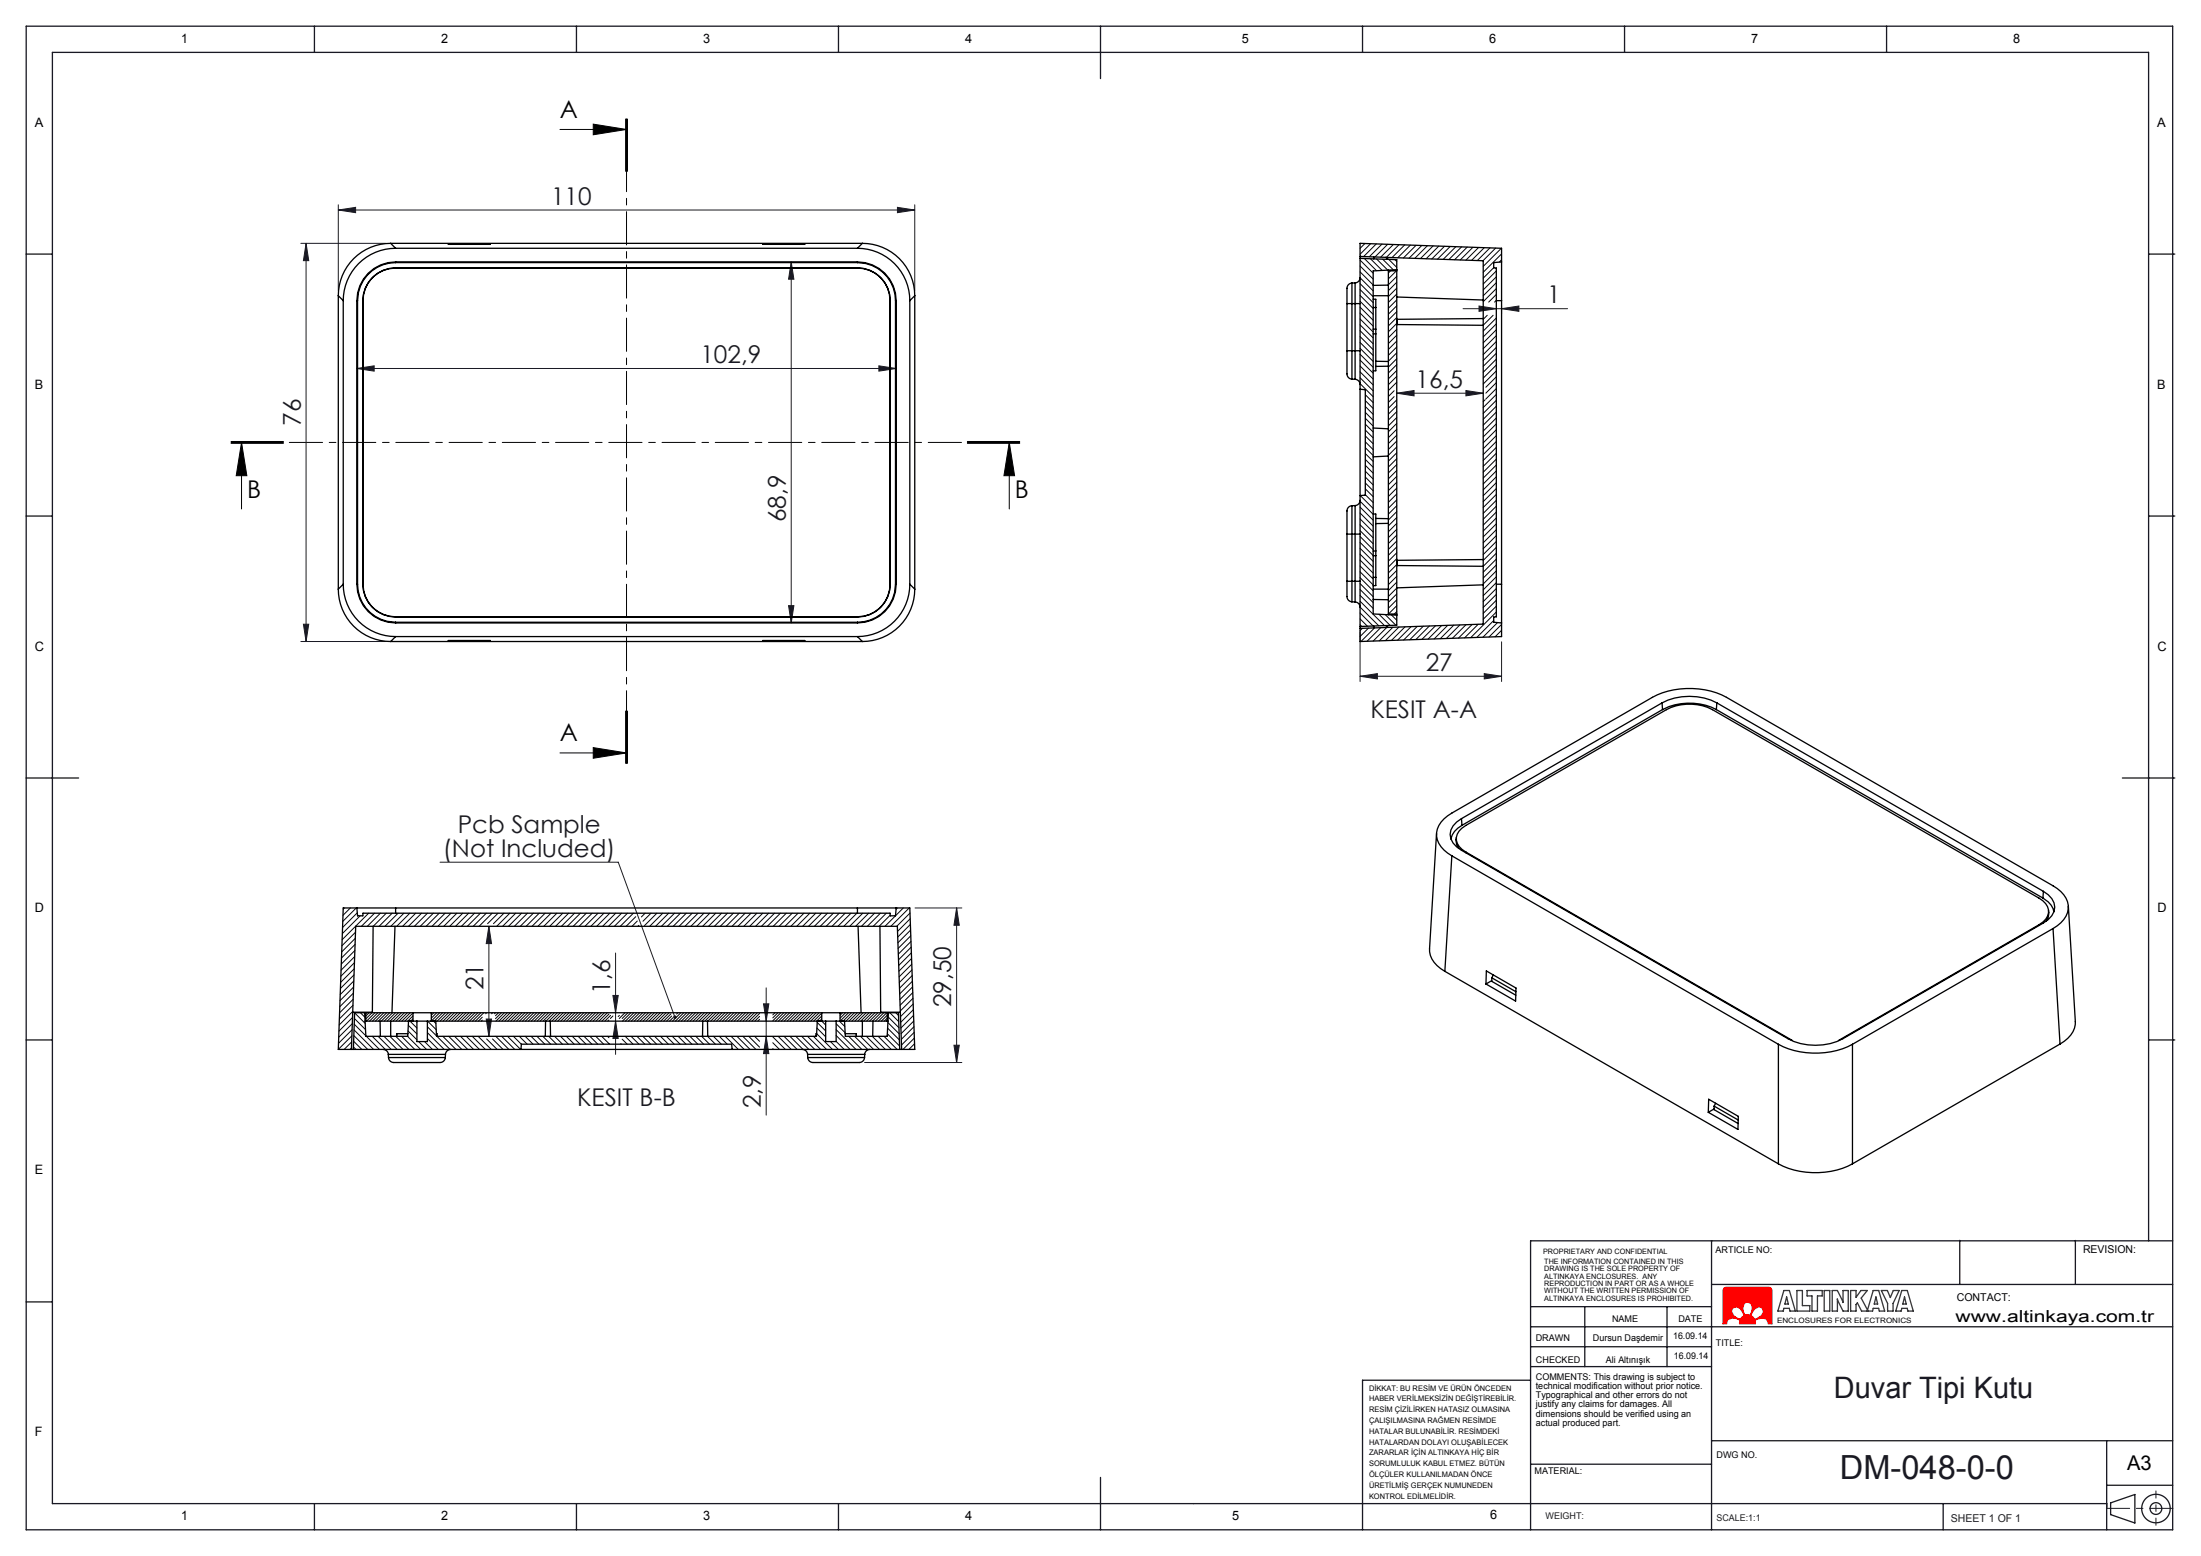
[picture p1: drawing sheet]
<svg xmlns="http://www.w3.org/2000/svg" width="420mm" height="297mm" viewBox="0 0 420 297" stroke-linecap="round" stroke-linejoin="round" font-family="sans-serif">
<path d="M329 245.8l.4-.1h8.2l.4 .2 .1 .4v6.4h-.7v-.2l-.3-.7-.8-.2-1.4 .4 .1 .7h-3.1l.1-.7-1.4-.4-.9 .3-.2 .8h-.7v-6.4zM330.7 249.7l.7-.3 .7 .4 .7 1.3-.7 .7-.6-.2-.7-.5-.4-.8zM332.9 248.8l.6-.3 .7 .4 .2 .7-.5 1.4h-.9l-.4-1.4zM334.8 249.8l.9-.4 .6 .3 .2 .7-.4 .7-1.3 .7-.6-.7z" fill="none" stroke="#e13800" stroke-width=".19"/>
<g fill="none" stroke="#191924" stroke-width=".25">
<path d="M5 5h409.6v287h-409.6zM60 5v5M110 5v5M160 5v5M210 5v10M260 5v5M310 5v5M360 5v5M5 48.5h5M410 48.5h5M5 98.5h5M410 98.5h5"/>
<path d="M5 148.5h10M405 148.5h10M5 198.5h5M410 198.5h5M326.6 236.8v55.2M374 236.8v8.4M396 236.8v8.4M410 236.8v-226.8h-400v277h392M414.6 236.8h-122.5v55.2M5 248.5h5M292.1 249.4h34.5M292.1 253.2h122.5"/>
<path d="M292.1 257.1h34.5M302.4 249.4v11.5M318.1 249.4v11.5M326.6 245.2h88M292.1 263.5h-32.1v28.5M292.1 260.9h34.5M292.1 279.5h34.5M326.6 275h88M402 275v17M60 287v5M110 287v5M160 287v5"/>
<path d="M210 282v10M370.8 287v5M402 283.5h12.6"/>
</g>
<path d="M334.8 249.8h.1a.93 .93 0 0 1 1.5 0 .93 .93 0 0 1-.4 1.4l-.6 .4a.52 .52 0 0 1-.5 .2 .52 .52 0 0 1-.4-.4 .54 .54 0 0 1-.3-.5 .54 .54 0 0 1 .2-.5zM330.7 249.7a1.27 1.27 0 0 1 1.9 .9 .48 .48 0 0 1 .1 .5 .48 .48 0 0 1-.4 .3 .54 .54 0 0 1-.4 .4 .54 .54 0 0 1-.5-.3l-.6-.5a.92 .92 0 0 1-.1-1.3zM329 245.8l-.2 .5v6.4h.7v-.2a1.18 1.18 0 0 1 1.8-.8h.1a.45 .45 0 0 1 .5 .6v.4h3.1v-.3a.4 .4 0 0 1 0-.5 .4 .4 0 0 1 .4-.1l.7-.2 .7 .1 .5 .3 .1 .7h.7v-6.4l-.1-.5-.4-.1h-8.2zM332.9 248.8l.6-.3 .6 .3 .3 .8-.2 .9a.44 .44 0 0 1-.2 .5 .44 .44 0 0 1-.5-.1h-.1a.43 .43 0 0 1-.5 .1 .43 .43 0 0 1-.2-.5l-.1-.9z" fill-rule="evenodd" fill="#f00"/>
<g fill="none" stroke="#000" stroke-width=".19">
<path d="M106.9 24.7h12.7M113.2 23.7l6.4 1-6.4 1zM119.4 22.7v10M119.6 22.7v10M119.7 22.7v10M44.1 84.6h10zM44.1 84.4h10M44.1 84.3h10M46.1 84.4l1 6.4h-2zM46.1 84.4v12.7M184.6 84.4h10M184.6 84.3h10"/>
<path d="M184.6 84.6h10M192.6 84.4l1 6.4h-2zM192.6 84.4v12.7M119.4 135.7v10M119.6 135.7v10M119.7 135.7v10M106.9 143.7h12.7M113.2 142.7l6.4 1-6.4 1z"/>
</g>
<g fill="none" stroke="#191924" stroke-width=".25">
<path d="M402.8 286.9l4.6-1.6v5.4l-4.6-1.6z"/>
<circle cx="411.4" cy="287.9" r="2.72"/>
<circle cx="411.4" cy="287.9" r="1.12"/>
</g>
<path d="M340.4 246.3h1.1l1.1 3.9h-1l-.2-.5h-1l-.1 .5h-1zM340.9 247.5l.4 1.4h-.7zM342.9 246.3h1v2.9h1.5v1h-2.5zM344.8 246.3h2.9v1.1h-.9v2.8h-1v-2.8h-1zM348.1 246.3h1.1v3.9h-1.1zM349.6 246.3h1l1.1 2.4v-2.4h1v3.9h-1l-1.1-2.3v2.3h-1zM356.3 250.2l1.1-3.9h1.1l1.1 3.9h-1l-.1-.5h-1l-.2 .5h-2.1l-.8-1.5-.2 .3v1.2h-1.1v-3.9h1.1v1.3l.9-1.3h1.2l-1.1 1.5 1.3 2.4M358 247.5l.3 1.4h-.7zM359 246.3h1.2l.5 1.4 .6-1.4h1.1l-1.2 2.5v1.4h-1v-1.4zM362.9 246.3h1.1l1.1 3.9h-1l-.2-.5h-1l-.1 .5h-1zM363.4 247.5l.4 1.4h-.7z" fill="none" stroke="#373737" stroke-width=".25"/>
<g fill="none" stroke="#191924" stroke-width=".19">
<path d="M64.6 39.1v16.3M171.3 39.6l3.3 .5-3.3 .5zM174.6 39.1v16.3M57.4 46.4h16.1M58.4 46.4v76M58.4 46.4l.5 3.4h-1zM64.6 40.1l3.3-.5v1zM64.6 40.1h110M151 50v68.9M151 50l.5 3.3h-1zM279.2 58.9h19.9M282.2 58.4l3.3 .5-3.3 .5z"/>
<path d="M286.5 58.9l3.3-.5v1zM286.5 58.4v1.5M68.1 70.3l3.3-.5v1zM68.1 70.3h102.9M167.7 69.8l3.3 .5-3.3 .5zM266.5 75.1l3.3-.6v1.1zM266.5 75.1h16.5M279.7 74.5l3.3 .6-3.3 .5zM57.9 119.1h1l-.5 3.3zM150.5 115.6h1l-.5 3.3zM57.4 122.4h16.1M259.5 129.1l3.3-.5v1z"/>
<path d="M259.5 120.6v9.5M259.5 129.1h27M283.2 128.6l3.3 .5-3.3 .5zM286.5 122.5v7.6M84 164.6h34l10.8 29.5M93.3 176.8l.5 3.3h-1zM93.3 176.8v21M174.6 173.3h8.9M182.5 173.3v29.5M182.5 173.3l.6 3.3h-1.1zM92.8 194.5h1l-.5 3.3zM117 190h1l-.5 3.3z"/>
<path d="M117.5 181.9v19.4M117.5 194.9l.5 3.3h-1zM145.7 191.6h1l-.5 3.3zM146.2 197.8l.5 3.3h-1zM146.2 188.6v24.2M182 199.5h1.1l-.6 3.3zM165 202.8h18.5"/>
</g>
<path d="M194.6 84.4h-150.5" fill="none" stroke="#000" stroke-width=".19" stroke-dasharray="6.3 1.3 1.3 1.3" stroke-dashoffset="-1"/>
<path d="M119.6 22.7v123" fill="none" stroke="#000" stroke-width=".19" stroke-dasharray="6.3 1.3 1.3 1.3" stroke-dashoffset="2.6"/>
<path d="M401.9 287.9h12.7" fill="none" stroke="#191924" stroke-width=".19" stroke-dasharray="15.2 1.3 1.3 1.3" stroke-dashoffset="10.8"/>
<path d="M411.4 284.6v6.5" fill="none" stroke="#191924" stroke-width=".19" stroke-dasharray="15.2 1.3 1.3 1.3" stroke-dashoffset="13.9"/>
<g fill="#000">
<path d="M113.2 23.7l6.4 1-6.4 1zM113.2 142.7l6.4 1-6.4 1z"/>
<path d="M192.6 84.4l1 6.4h-2zM46.1 84.4l1 6.4h-2z"/>
</g>
<g fill="#191924">
<path d="M128.6 193.9a.34 .34 0 0 1 .5 .1 .34 .34 0 0 1-.2 .5l-.1-.4 .1 .4a.34 .34 0 0 1-.4-.2 .34 .34 0 0 1 .1-.4z"/>
<path d="M171.3 39.6l3.3 .5-3.3 .5zM64.6 40.1l3.3-.5v1zM279.7 74.5l3.3 .6-3.3 .5zM266.5 75.1l3.3-.6v1.1z"/>
<path d="M68.1 70.3l3.3-.5v1zM167.7 69.8l3.3 .5-3.3 .5zM282.2 58.4l3.3 .5-3.3 .5zM286.5 58.9l3.3-.5v1z"/>
<path d="M92.8 194.5h1l-.5 3.3zM93.3 176.8l.5 3.3h-1z"/>
<path d="M58.4 46.4l.5 3.4h-1zM57.9 119.1h1l-.5 3.3zM151 50l.5 3.3h-1zM150.5 115.6h1l-.5 3.3zM145.7 191.6h1l-.5 3.3zM146.2 197.8l.5 3.3h-1zM117 190h1l-.5 3.3zM117.5 194.9l.5 3.3h-1zM182.5 173.3l.6 3.3h-1.1zM182 199.5h1.1l-.6 3.3z"/>
<path d="M259.5 129.1l3.3-.5v1zM283.2 128.6l3.3 .5-3.3 .5z"/>
</g>
<g fill="none" stroke="#000" stroke-width=".25">
<path d="M64.6 56.4l.9 1M64.6 56.4v56.1M65.5 57.4v54.1M68.1 57.4h.1M68.1 57.4v54.1M68.2 57.4v54.1M69.2 57.4h.1M69.2 57.4v54.1M69.3 57.4v54.1M74.5 46.4a10 10 0 0 0-9.9 10M74.5 46.4l1 1M74.5 46.4h90.1"/>
<path d="M75.5 50.1a7.3 7.3 0 0 0-7.3 7.3M75.5 50a7.4 7.4 0 0 0-7.4 7.4M75.5 47.4a10 10 0 0 0-10 10M75.5 51.2a6.2 6.2 0 0 0-6.2 6.2M75.5 51.1a6.3 6.3 0 0 0-6.3 6.3M75.5 50v.1M75.5 51.1v.1M75.5 50.1h88.1M75.5 50h88.1M75.5 47.4h88.1M75.5 51.2h88.1M75.5 51.1h88.1"/>
<path d="M85.6 46.5h8v.1h-8zM145.6 46.5h8v.1h-8zM163.6 47.4a10 10 0 0 1 10 10M163.6 50a7.4 7.4 0 0 1 7.4 7.4M163.6 50.1a7.3 7.3 0 0 1 7.3 7.3M163.6 51.2a6.2 6.2 0 0 1 6.2 6.2M163.6 51.1a6.3 6.3 0 0 1 6.3 6.3M163.6 50v.1M163.6 51.1v.1M164.6 46.4a10 10 0 0 1 10 10M164.6 46.4l-1 1M169.8 57.4h.1"/>
<path d="M169.8 57.4v54.1M169.9 57.4v54.1M170.9 57.4v54.1M170.9 57.4h.1M171 57.4v54.1M173.6 57.4v54.1M174.6 56.4l-1 1M174.6 56.4v56.1M257 57.9h1M257 57.9v9M258 54v3.9M258 54a1.19 1.19 0 0 0-1 1.6v2.3"/>
<path d="M258 57.9h.6M258 57.9v9M258.6 54v3.9M258.6 57.9h.9M258.6 57.9v9M258.6 54h-.6M259.5 49v.3M259.5 53a1 1 0 0 1-.9 1M259.5 49.3l7 .3v1.9M259.5 49l23.5 .8v69.3l-23.5 .8M259.5 49v-2.6l27 1v2.6M259.5 49.3v70.3"/>
<path d="M262 57.1h.5v1.6M262 58.7h.5M262 56.4h2.9M262.1 49v.4M262.5 58.7v4.1M264.4 49.1l.5 .4M264.9 51.6v65.7M264.9 51.7h1.6v65.5M264.9 54.4l-2.9 .1M266.5 51.5v.2M266.5 51.5l-4.5 .2v65.5l4.5 .2M266.5 56.7l16.5 .6"/>
<path d="M285.5 57.4h1M286.5 50v7.4M286.5 50l-1.5 .1v1l.5 .1v66.5l-.5 .1v1l1.5 .1M286.5 57.4v54.1M257 66.9a19.5 19.5 0 0 0 .2 5l.4 .4 .4 .1M257 66.9h1M258 66.9v5.5M258 72.4h.6M258 66.9h.6M258.6 72.4a1 1 0 0 1 .9 1M258.6 66.9h.9M258.6 66.9v5.5"/>
<path d="M259.5 74.3l1 .1v20.1l-1 .1M262 63.7h.5M262 62.8h.5M262.5 63.7v7.1h-.5M262.5 62.8v.9M262.5 69h2.4M264.9 69.9h-2.4M283 60.8l-16.4 .1v1l16.4 .2M258 96.5a1.25 1.25 0 0 0-1 1.7v3.7M258 96.5v5.4M258.6 96.5v5.4M258.6 96.5h-.6"/>
<path d="M259.5 95.5a1 1 0 0 1-.9 1M262 98.1h.5v7.1M262 81.7l2.9 .2M262.5 99h2.4M264.9 87l-2.9 .2M264.9 99.9h-2.4M64.6 112.5a10 10 0 0 0 9.9 9.9M65.5 111.5a10 10 0 0 0 10 10M65.5 111.5l-.9 1M68.1 111.5a7.4 7.4 0 0 0 7.4 7.4M68.1 111.5h.1M68.2 111.5a7.3 7.3 0 0 0 7.3 7.3"/>
<path d="M69.2 111.5a6.3 6.3 0 0 0 6.3 6.3M69.2 111.5h.1M69.3 111.5a6.2 6.2 0 0 0 6.2 6.2M75.5 117.7v.1M75.5 118.8v.1M75.5 118.8h88.1M75.5 118.9h88.1M75.5 117.7h88.1M75.5 117.8h88.1M163.6 117.7v.1M163.6 118.8v.1M169.8 111.5a6.2 6.2 0 0 1-6.2 6.2"/>
<path d="M169.8 111.5h.1M169.9 111.5a6.3 6.3 0 0 1-6.3 6.3M170.9 111.5a7.3 7.3 0 0 1-7.3 7.3M170.9 111.5h.1M171 111.5a7.4 7.4 0 0 1-7.4 7.4M173.6 111.5a10 10 0 0 1-10 10M173.6 111.5l1 1M174.6 112.5a10 10 0 0 1-10 9.9M257 101.9h1M257 110.9v2.7a1.08 1.08 0 0 0 1 1.3M257 110.9h1M257 101.9v9"/>
<path d="M258 110.9v4M258 101.9v9M258 101.9h.6M258 110.9h.6M258 114.9h.6M258.6 101.9h.9M258.6 110.9h.9M258.6 110.9v4M258.6 114.9a1 1 0 0 1 .9 1M258.6 101.9v9M259.5 119.6v.3M262 114.4l2.9 .1"/>
<path d="M262 106.1h.5M262 110.2h.5M262 112.5h2.9M262.1 119.5v.4M262.5 105.2v.9M262.5 110.2v1.6h-.5M262.5 106.1v4.1M262.5 105.2h-.5M264.9 119.4l-.5 .4M264.9 117.2h1.6M266.5 117.2v.2M266.5 117.4v1.9l-7 .3"/>
<path d="M283 106.8l-16.4 .1v1l16.4 .2M283 111.6l-16.5 .6M285.5 111.5h1M286.5 111.5v7.4M286.5 118.9v2.6l-27 .9v-2.5M74.5 122.4h90.1M75.5 121.5h88.1M75.5 121.5l-1 .9M85.6 122.3h8v.1h-8zM145.6 122.3h8v.1h-8zM163.6 121.5l1 .9M317.2 134.2a11.6 11.6 0 0 1 10.4 0"/>
<path d="M317.2 134.2l-38.3 22.1M317.2 134.2v1.2M317.2 135.4a11.3 11.3 0 0 1 10.3 0M317.2 135.4l-38.2 22.1M327.5 135.4l62.3 36M327.6 134.2l62.3 35.9M327.6 134.2l-.1 1.2M274.1 159.1l-1.3 22a4.7 4.7 0 0 0 2.9 4.3M277.9 159.9v.4M278.9 156.3a3.4 3.4 0 0 0-2 3.8l.4 .8 .7 .7 .9 .7 62.3 36a11.6 11.6 0 0 0 10.5 0l38.2-22.1a3.4 3.4 0 0 0 2.1-3.9l-.5-.8-.7-.7-.9-.7M278.9 156.3l.1 1.2M279 157.5a3.8 3.8 0 0 0-2.1 2.7"/>
<path d="M68.1 173.3h7.4M68.1 173.3l.1 1.5h1l.1-.5h100.5l.1 .5h1l.1-1.5M68.1 173.3h-2.6l-.9 27h2.5M71.2 176.8l-.1 16.4h-3.8M75.4 176.8l-.6 16.5M75.5 173.3v1M75.5 173.3h88.1M163.6 173.3h7.4M163.6 173.3v1M163.7 176.8l.6 16.5M167.9 176.8l.2 16.4h3.7M171 173.3h2.6l1 27h-2.5"/>
<path d="M277 163.4a4.9 4.9 0 0 1-2.9-4.5 5.2 5.2 0 0 1 2.9-3.7l38.3-22.1a15.6 15.6 0 0 1 14.1 0l62.4 36a4.9 4.9 0 0 1 2.9 4.4 5.2 5.2 0 0 1-2.9 3.7M277 163.4l62.4 35.9M277 163.4l-1.3 22M277.9 160.3a2.13 2.13 0 0 0 .5 1.6M279.7 162.6a2.64 2.64 0 0 1-1.3-4l1.3-1 38.3-22.1a9.7 9.7 0 0 1 8.8 0l62.3 35.9a2.64 2.64 0 0 1 1.3 4l-1.3 1.1M279.7 162.6l62.3 36M279.7 162.6v.2M389.1 176.5l-38.3 22.1M389.1 176.5v.1M389.8 171.4a3.7 3.7 0 0 1 2.1 2.6M389.9 170.1l-.1 1.3M390.9 173.7a2.49 2.49 0 0 1-.5 2.1"/>
<path d="M391.8 177.2l-38.3 22.1M391.8 177.2l1.3 22.1M394.7 173l1.3 22a4.7 4.7 0 0 1-2.9 4.3M69.6 193.3h.2M69.6 193.3h-1.9l-.3 7M69.6 193.3l.2 4.5h8l.2-2.9M69.7 194.9h9.9M72.5 194.9l.1 2.9M74.6 194.9v2.9M77.8 197.3h-2.1v.5M78.8 193.3h3.5M78.8 193.3v1.6"/>
<path d="M78.8 193.3h-9v1.6M79.6 194.9h2M79.6 194.9v3.9h2v-3.9M81.6 194.9h76M82.3 193.3v1.6M82.3 193.3h74.5M83.2 194.9l.1 2.9h72.5l.2-2.9M83.3 197.3l.1 .5M104.1 194.9v2.9M105 194.9l.1 2.9M134.1 194.9v2.9M135 194.9l.1 2.9"/>
<path d="M155.8 197.3l-.1 .5M156.8 193.3h3.5M156.8 193.3v1.6M157.6 194.9h2M157.6 194.9v3.9h2v-3.9M159.6 194.9h9.8M160.3 193.3v1.6M160.3 193.3h9v1.6M161.3 197.3h2.1v.5M164.6 194.9v2.9M166.6 194.9l-.1 2.9M169.3 193.3h.2"/>
<path d="M169.5 193.3h1.9l.3 7M169.5 193.3l-.2 4.5h-8l-.1-2.9M275.7 185.4l63.7 36.7M283.6 185.3l5.7 3.3-.1 2.5-5.6-3.3zM284.7 187.2l-1.1 .6M284.7 186.6v.7l4.5 2.7M284.7 186.6l4.6 2.7M285 186.1l-.3 .5M339.4 199.3a15.6 15.6 0 0 0 14.1 0M339.4 199.3v22.8M353.5 199.3v22.8M393.1 199.3l-39.6 22.8"/>
<path d="M67.1 200.3h.3M67.1 200.3l.8-23.5h103.3l.9 23.5M67.4 200.3h104.3M73.1 200.3a1 1 0 0 1 1 1M74.1 201.3h10.9M74.1 201.3v.6M74.1 201.9h10.9M74.1 201.9a1.23 1.23 0 0 0 1.7 .9h7.8a1.1 1.1 0 0 0 1.4-.9M85 201.3v.6M86 200.3a1 1 0 0 0-1 1M99.4 200.3l.1-1h40.1l.1 1M153.1 200.3a1 1 0 0 1 1 1"/>
<path d="M154.1 201.3h10.9M154.1 201.3v.6M154.1 201.9h10.9M154.1 201.9a1.23 1.23 0 0 0 1.7 .9h7.8a1.1 1.1 0 0 0 1.4-.9M165 201.3v.6M166 200.3a1 1 0 0 0-1 1M171.7 200.3h.4M326.1 209.8l5.6 3.3-.1 2.5-5.6-3.3zM327.1 211.7l-1.1 .6M327.1 211.1l4.6 2.7M327.1 211.1v.7l4.6 2.6M327.4 210.6l-.3 .5"/>
<path d="M339.4 222.1a15.6 15.6 0 0 0 14.1 0"/>
</g>
<g fill="none" stroke="#000" stroke-width=".19">
<path d="M259.5 59.8l2.5 2.5M259.5 58.6l2.5 2.5M259.5 57.5l2.5 2.5M259.5 56.4l2.5 2.5M259.5 55.3l2.5 2.5M259.5 54.1l2.5 2.5M259.5 53l2.5 2.5M259.5 51.9l2.5 2.5M259.5 50.8l2.5 2.5M259.5 49.7l2.5 2.5M260.4 49.3l2.3 2.4M260.5 46.5l-1 .9"/>
<path d="M261.5 49.4l2.2 2.2M261.5 46.5l-2 2M262.6 46.6l-2.4 2.4M262.7 49.4l2.1 2.2M263.7 46.6l-2.4 2.4M263.8 49.5l2.1 2M264.8 46.6l-2.4 2.4M265 49.5l1.5 1.5M265.3 51.7l-.4 .4M265.9 46.7l-2.4 2.4M266.2 49.6l.3 .3M266.5 51.7l-1.6 1.5"/>
<path d="M266.5 52.8l-1.6 1.6M266.5 55l-1.6 1.6M266.5 56.1l-1.6 1.6M266.5 58.4l-1.6 1.6M266.5 53.9l-1.6 1.6M266.5 57.2l-1.6 1.6M266.5 59.5l-1.6 1.6M267 46.7l-2.5 2.4M268 46.7l-2.4 2.5M269.1 46.8l-2.4 2.4M270.2 46.8l-2.4 2.4M271.3 46.9l-2.4 2.4"/>
<path d="M272.4 46.9l-2.4 2.4M273.5 46.9l-2.4 2.5M274.6 47l-2.5 2.4M275.6 47l-2.4 2.4M276.7 47l-2.4 2.5M277.8 47.1l-2.4 2.4M278.9 47.1l-2.4 2.4M280 47.2l-2.4 2.4M281.1 47.2l-2.5 2.4M282.1 47.2l-2.4 2.5M283.2 47.3l-2.4 2.4M284.3 47.3l-2.4 2.4"/>
<path d="M285 51.1l-2 2M285.4 47.4l-2.4 2.4M285.5 51.7l-2.5 2.5M285.5 52.8l-2.5 2.5M285.5 54l-2.5 2.5M285.5 55.1l-2.5 2.5M285.5 56.2l-1.4 1.5M285.5 57.3l-.3 .4M286.5 47.4l-3.5 3.4M286.5 48.5l-3.5 3.5M286.5 49.6l-.4 .4M259.5 73.2l2.5 2.5"/>
<path d="M259.5 72.1l2.5 2.5M259.5 71l2.5 2.5M259.5 69.9l2.5 2.5M259.5 68.7l2.5 2.5M259.5 67.6l2.5 2.5M259.5 66.5l2.5 2.5M259.5 65.4l2.5 2.5M259.5 64.2l2.5 2.5M259.5 63.1l2.5 2.5M259.5 62l2.5 2.5M259.5 60.9l2.5 2.5M260.5 79.8l1.5 1.5"/>
<path d="M260.5 78.7l1.5 1.5M260.5 77.6l1.5 1.5M260.5 76.5l1.5 1.5M260.5 75.3l1.5 1.5M266 74.6l-1.1 1.1M266 75.7l-1.1 1.1M266.5 61.7l-1.6 1.6M266.5 65.1l-1.6 1.6M266.5 67.3l-1.6 1.6M266.5 68.5l-1.6 1.6M266.5 70.7l-1.6 1.6M266.5 77.4l-1.6 1.6"/>
<path d="M266.5 79.7l-1.6 1.6M266.5 60.6l-1.6 1.6M266.5 62.9l-1.6 1.6M266.5 64l-1.6 1.6M266.5 66.2l-1.6 1.6M266.5 69.6l-1.6 1.6M266.5 71.8l-1.6 1.6M266.5 73l-1.6 1.6M266.5 78.6l-1.6 1.6M266.5 76.3l-1.6 1.6M283.4 76.3l-.4 .4M283.8 60.2l-.8 .7"/>
<path d="M284.9 60.2l-1.9 1.9M285.5 61.8l-2.5 2.5M285.5 64.1l-2.5 2.5M285.5 65.2l-2.5 2.5M285.5 70.8l-2.5 2.5M285.5 74.2l-2 2M285.5 76.4l-2.5 2.5M285.5 77.5l-2.5 2.5M285.5 60.7l-2.5 2.5M285.5 62.9l-2.5 2.5M285.5 66.3l-2.5 2.5M285.5 67.4l-2.5 2.5"/>
<path d="M285.5 68.6l-2.5 2.5M285.5 69.7l-2.5 2.5M285.5 71.9l-2 2M285.5 73l-2 2M285.5 75.3l-2.5 2.5M285.5 78.7l-2.5 2.5M285.5 79.8l-2.5 2.5M259.5 99l2.5 2.5M259.5 97.9l2.5 2.5M259.5 96.8l2.5 2.5M259.5 95.7l2.5 2.5M259.6 94.6l2.4 2.5"/>
<path d="M260.5 94.4l1.5 1.5M260.5 93.3l1.5 1.5M260.5 92.2l1.5 1.5M260.5 91.1l1.5 1.5M260.5 89.9l1.5 1.5M260.5 88.8l1.5 1.5M260.5 87.7l1.5 1.5M260.5 86.6l1.5 1.5M260.5 85.4l1.5 1.5M260.5 84.3l1.5 1.5M260.5 83.2l1.5 1.5M260.5 82.1l1.5 1.5"/>
<path d="M260.5 81l1.5 1.5M266.5 80.8l-1.6 1.6M266.5 83.1l-1.6 1.6M266.5 84.2l-1.6 1.6M266.5 88.7l-1.6 1.6M266.5 89.8l-1.6 1.6M266.5 92l-1.6 1.6M266.5 93.2l-1.6 1.6M266.5 95.4l-1.6 1.6M266.5 96.5l-1.6 1.6M266.5 81.9l-1.6 1.6M266.5 85.3l-1.6 1.6"/>
<path d="M266.5 86.4l-1.6 1.6M266.5 87.6l-1.6 1.6M266.5 90.9l-1.6 1.6M266.5 94.3l-1.6 1.6M266.5 97.7l-1.6 1.6M266.5 98.8l-1.6 1.6M266.5 99.9l-1.6 1.6M285.5 80.9l-2.5 2.5M285.5 82l-2.5 2.5M285.5 83.1l-2.5 2.5M285.5 84.3l-2.5 2.5M285.5 85.4l-2.5 2.5"/>
<path d="M285.5 86.5l-2.5 2.5M285.5 87.6l-2.5 2.5M285.5 88.8l-2.5 2.5M285.5 89.9l-2.5 2.5M285.5 91l-2.5 2.5M285.5 92.1l-2.5 2.5M285.5 93.2l-2.5 2.5M285.5 94.4l-2.5 2.5M285.5 95.5l-2.5 2.5M285.5 96.6l-2.5 2.5M285.5 97.7l-2.5 2.5M285.5 98.9l-2.5 2.5"/>
<path d="M285.5 100l-2.5 2.5M259.5 119.2l.4 .4M259.5 118.1l1.4 1.4M259.5 117l2.5 2.5M259.5 115.9l3.6 3.6M259.5 114.8l4.7 4.6M259.5 113.6l2.5 2.5M259.5 112.5l2.5 2.5M259.5 111.4l2.5 2.5M259.5 110.3l2.5 2.5M259.5 109.1l2.5 2.5M259.5 108l2.5 2.5"/>
<path d="M259.5 106.9l2.5 2.5M259.5 105.8l2.5 2.5M259.5 104.7l2.5 2.5M259.5 103.5l2.5 2.5M259.5 102.4l2.5 2.5M259.5 101.3l2.5 2.5M259.5 100.2l2.5 2.5M260 119.9l-.5 .5M261.1 119.9l-1.6 1.6M262.3 119.9l-2.6 2.5M263.1 117.2l2.2 2.2M263.5 119.8l-2.6 2.6"/>
<path d="M264.3 117.3l2.1 2M264.6 119.8l-2.6 2.6M265.5 117.4l1 1M265.8 119.7l-2.6 2.6M266.5 102.1l-1.6 1.6M266.5 103.3l-1.6 1.6M266.5 104.4l-1.6 1.6M266.5 105.5l-1.6 1.6M266.5 106.6l-1.6 1.6M266.5 107.8l-1.6 1.6M266.5 108.9l-1.6 1.6M266.5 110l-1.6 1.6"/>
<path d="M266.5 111.1l-1.6 1.6M266.5 112.2l-1.6 1.6M266.5 113.4l-1.6 1.6M266.5 114.5l-1.6 1.6M266.5 115.6l-1.6 1.6M266.5 116.7l-.4 .5M266.5 101l-1.6 1.6M266.9 119.7l-2.5 2.6M268.1 119.6l-2.6 2.6M269.3 119.6l-2.6 2.6M270.4 119.6l-2.6 2.6M271.6 119.5l-2.6 2.6"/>
<path d="M272.8 119.5l-2.6 2.6M273.9 119.4l-2.6 2.6M275.1 119.4l-2.6 2.6M276.3 119.4l-2.6 2.6M277.4 119.3l-2.6 2.6M278.6 119.3l-2.6 2.6M279.7 119.2l-2.5 2.6M280.9 119.2l-2.6 2.6M282.1 119.2l-2.6 2.6M285 118.4l-3.2 3.3M285.5 101.1l-2.5 2.5M285.5 102.2l-2.5 2.5"/>
<path d="M285.5 103.4l-2.5 2.5M285.5 104.5l-2.5 2.5M285.5 105.6l-2.5 2.5M285.5 106.7l-2.5 2.5M285.5 107.8l-2.5 2.5M285.5 109l-2.5 2.5M285.5 110.1l-2.5 2.5M285.5 111.2l-2.5 2.5M285.5 112.3l-2.5 2.5M285.5 113.5l-2.5 2.5M285.5 114.6l-2.5 2.5M285.5 115.7l-2.5 2.5"/>
<path d="M285.5 116.8l-4.9 4.9M285.8 118.8l-2.8 2.8M286.5 119.2l-2.4 2.4M286.5 120.3l-1.2 1.2M286.5 121.4v.1M65.7 173.3l-.2 .3M66.9 173.3l-1.5 1.4M67.8 179.1l-2.6 2.6M67.8 177.9l-2.6 2.6M68 173.3l-2.6 2.6M68.2 174.2l-2.8 2.8M68.7 174.8l-3.4 3.4"/>
<path d="M70.3 174.3l-5 5.1M71.5 174.3l-2.5 2.5M72.6 174.3l-2.5 2.5M73.7 174.3l-2.5 2.5M74.8 174.3l-2.5 2.5M76 174.3l-2.5 2.5M77.1 174.3l-2.5 2.5M78.2 174.3l-2.5 2.5M79.3 174.3l-2.5 2.5M80.4 174.3l-2.5 2.5M81.6 174.3l-2.5 2.5M82.7 174.3l-2.5 2.5"/>
<path d="M83.8 174.3l-2.5 2.5M84.9 174.3l-2.5 2.5M86.1 174.3l-2.5 2.5M87.2 174.3l-2.5 2.5M88.3 174.3l-2.5 2.5M89.4 174.3l-2.5 2.5M90.6 174.3l-2.5 2.5M91.7 174.3l-2.5 2.5M92.8 174.3l-2.5 2.5M93.9 174.3l-2.5 2.5M95 174.3l-2 2M96.2 174.3l-2 2"/>
<path d="M97.3 174.3l-2.5 2.5M98.4 174.3l-2.5 2.5M99.5 174.3l-2.5 2.5M100.7 174.3l-2.5 2.5M101.8 174.3l-2.5 2.5M102.9 174.3l-2.5 2.5M104 174.3l-2.5 2.5M105.1 174.3l-2.5 2.5M106.3 174.3l-2.5 2.5M107.4 174.3l-2.5 2.5M108.5 174.3l-2.5 2.5M109.6 174.3l-2.5 2.5"/>
<path d="M110.8 174.3l-2.5 2.5M111.9 174.3l-2.5 2.5M113 174.3l-2.5 2.5M114.1 174.3l-2.5 2.5M115.2 174.3l-2.5 2.5M116.4 174.3l-2.5 2.5M117.5 174.3l-2.5 2.5M118.6 174.3l-2.5 2.5M119.7 174.3l-2.5 2.5M120.9 174.3l-2.5 2.5M121.3 175l-1.8 1.8M121.6 175.8l-1 1"/>
<path d="M121.9 176.6l-.2 .2M123.1 174.3l-.7 .7M124.2 174.3l-1.5 1.5M125.3 174.3l-2.3 2.4M126.5 174.3l-2.5 2.5M127.6 174.3l-2.5 2.5M128.7 174.3l-2.5 2.5M129.8 174.3l-2.5 2.5M131 174.3l-2.5 2.5M132.1 174.3l-2.5 2.5M133.2 174.3l-2.5 2.5M134.3 174.3l-2.5 2.5"/>
<path d="M135.5 174.3l-2.5 2.5M136.6 174.3l-2.5 2.5M137.7 174.3l-2.5 2.5M138.8 174.3l-2.5 2.5M139.9 174.3l-2.5 2.5M141.1 174.3l-2.5 2.5M142.2 174.3l-2.5 2.5M143.3 174.3l-2.5 2.5M144.4 174.3l-2.5 2.5M145.6 174.3l-2.5 2.5M146.7 174.3l-2.5 2.5M147.8 174.3l-2.5 2.5"/>
<path d="M148.9 174.3l-2.5 2.5M150 174.3l-2.5 2.5M151.2 174.3l-2.5 2.5M152.3 174.3l-2.5 2.5M153.4 174.3l-2.5 2.5M154.5 174.3l-2.5 2.5M155.7 174.3l-2.5 2.5M156.8 174.3l-2.5 2.5M157.9 174.3l-2.5 2.5M159 174.3l-2.5 2.5M160.1 174.3l-2.5 2.5M161.3 174.3l-2.5 2.5"/>
<path d="M162.4 174.3l-2.5 2.5M163.5 174.3l-2.5 2.5M164.6 174.3l-2.5 2.5M165.8 174.3l-2.5 2.5M166.9 174.3l-2.5 2.5M168 174.3l-2.5 2.5M169.1 174.3l-2.5 2.5M169.9 174.7l-2.1 2.1M171.3 173.3l-.3 .3M172.4 173.3l-3.5 3.5M173.5 173.3l-3.5 3.5M173.6 174.3l-2.5 2.5"/>
<path d="M173.7 175.4l-2.4 2.4M173.7 176.4l-2.4 2.5M173.8 177.5l-2.5 2.5M173.8 178.6l-2.4 2.4M173.8 179.7l-2.4 2.4M67.1 198.9l-1.4 1.4M67.1 197.7l-2.5 2.6M67.2 196.5l-2.6 2.6M67.2 195.4l-2.6 2.6M67.3 194.2l-2.6 2.6M67.3 193.1l-2.6 2.6M67.4 191.9l-2.6 2.6"/>
<path d="M67.4 190.7l-2.6 2.6M67.4 189.6l-2.6 2.6M67.4 199.8l.5 .5M67.5 188.4l-2.6 2.6M67.5 198.7l1.5 1.6M67.5 187.2l-2.6 2.6M67.5 197.7l2.7 2.6M67.6 186.1l-2.6 2.6M67.6 196.6l3.7 3.7M67.6 184.9l-2.6 2.6M67.6 195.5l2.2 2.2M67.6 194.4l2.1 2.1"/>
<path d="M67.6 183.8l-2.6 2.5M67.7 193.3l2 2M67.7 182.6l-2.6 2.6M67.7 181.4l-2.6 2.6M67.8 180.3l-2.6 2.6M68.8 193.3l.8 .9M69.9 193.3l-.1 .1M69.9 197.8l2.5 2.5M70.4 193.3l-.6 .6M71 193.3l-1.2 1.2M71 197.8l2.5 2.5M71.6 193.3l-1.6 1.6"/>
<path d="M72.1 193.3l-1.6 1.6M72.2 197.8l2.5 2.5M72.7 193.3l-1.6 1.6M73.2 193.3l-1.6 1.6M73.3 197.8l2.5 2.5M73.8 193.3l-1.6 1.6M74.4 193.3l-1.6 1.6M74.4 197.8l2.5 2.5M74.9 193.3l-1.6 1.6M75.5 193.3l-1.6 1.6M75.5 197.8l2.5 2.5M76 193.3l-1.6 1.6"/>
<path d="M76.6 193.3l-1.6 1.6M76.6 197.8l2.5 2.5M77.2 193.3l-1.6 1.6M77.7 193.3l-1.6 1.6M77.8 197.8l2.5 2.5M77.9 196.8l1.7 1.7M77.9 195.7l1.7 1.7M78.2 194.9l1.4 1.3M78.3 193.3l-1.6 1.6M78.8 193.9l-1 1M78.8 193.3l-1.6 1.6M78.8 194.5l-.4 .4"/>
<path d="M79.4 194.9l.2 .2M79.9 198.8l1.5 1.5M81 198.8l1.5 1.5M81.6 198.2l2 2.1M81.6 197.1l3.2 3.2M81.6 196l1.7 1.7M81.6 194.9l1.6 1.6M82.7 194.9l.5 .5M82.8 193.3l-.5 .5M83.3 193.3l-1 1M83.4 197.8l2.5 2.5M83.9 193.3l-1.6 1.6"/>
<path d="M84.5 193.3l-1.6 1.6M84.5 197.8l2.5 2.5M85 193.3l-1.6 1.6M85.6 193.3l-1.6 1.6M85.6 197.8l2.5 2.5M86.1 193.3l-1.6 1.6M86.7 193.3l-1.6 1.6M86.7 197.8l2.5 2.5M87.3 193.3l-1.6 1.6M87.8 193.3l-1.6 1.6M87.9 197.8l2.5 2.5M88.4 193.3l-1.6 1.6"/>
<path d="M89 193.3l-1.6 1.6M89 197.8l2.5 2.5M89.5 193.3l-1.6 1.6M90.1 193.3l-1.6 1.6M90.1 197.8l2.5 2.5M90.6 193.3l-1.6 1.6M91.2 193.3l-1.6 1.6M91.2 197.8l2.5 2.5M91.8 193.3l-1.6 1.6M92 194.2l-.7 .7M92 193.6l-1.3 1.3M92 194.7l-.2 .2"/>
<path d="M92.3 193.3l-.2 .2M92.8 193.4l-.1 .1M92.9 198.3l2 2M94 198.3l2 2M94 193.3l-.2 .2M94.6 193.3l-.2 .2M94.6 197.8l2.5 2.5M95.1 193.3l-.6 .6M95.7 193.3l-1.2 1.1M95.7 197.8l2.5 2.5M96.2 193.3l-1.6 1.6M96.8 193.3l-1.6 1.6"/>
<path d="M96.8 197.8l2.5 2.5M97.4 193.3l-1.6 1.6M97.9 193.3l-1.6 1.6M98 197.8l1.5 1.5M98.5 193.3l-1.6 1.6M99.1 193.3l-1.6 1.6M99.1 197.8l1.5 1.5M99.6 193.3l-1.6 1.6M100.2 193.3l-1.6 1.6M100.2 197.8l1.5 1.5M100.7 193.3l-1.6 1.6M101.3 193.3l-1.6 1.6"/>
<path d="M101.3 197.8l1.5 1.5M101.9 193.3l-1.6 1.6M102.4 193.3l-1.6 1.6M102.5 197.8l1.5 1.5M103 193.3l-1.6 1.6M103.5 193.3l-1.6 1.6M103.6 197.8l1.5 1.5M104.1 193.3l-1.6 1.6M104.7 193.3l-1.6 1.6M104.7 197.8l1.5 1.5M105.2 193.3l-1.6 1.6M105.8 193.3l-1.6 1.6"/>
<path d="M105.8 197.8l1.5 1.5M106.3 193.3l-1.6 1.6M106.9 193.3l-1.6 1.6M107 197.8l1.5 1.5M107.5 193.3l-1.6 1.6M108 193.3l-1.6 1.6M108.1 197.8l1.5 1.5M108.6 193.3l-1.6 1.6M109.2 193.3l-1.6 1.6M109.2 197.8l1.5 1.5M109.7 193.3l-1.6 1.6M110.3 193.3l-1.6 1.6"/>
<path d="M110.3 197.8l1.5 1.5M110.8 193.3l-1.6 1.6M111.4 193.3l-1.6 1.6M111.4 197.8l1.5 1.5M112 193.3l-1.6 1.6M112.5 193.3l-1.6 1.6M112.6 197.8l1.5 1.5M113.1 193.3l-1.6 1.6M113.6 193.3l-1.6 1.6M113.7 197.8l1.5 1.5M114.2 193.3l-1.6 1.6M114.8 193.3l-1.6 1.6"/>
<path d="M114.8 197.8l1.5 1.5M115.3 193.3l-1.6 1.6M115.9 193.3l-1.6 1.6M115.9 197.8l.3 .3M116.2 193.6l-1.3 1.3M116.2 194.7l-.2 .2M116.5 193.8l-1.1 1.1M117 193.9l-.5 .5M118.2 193.8l-.2 .2M118.5 199.2l.1 .1M118.7 198.4l1 .9M119.3 193.3l-1.1 1.1"/>
<path d="M119.3 197.8l1.5 1.5M119.8 193.3l-1.1 1.1M120.4 193.3l-1.6 1.6M120.4 197.8l1.5 1.5M120.9 193.3l-1.6 1.6M121.5 193.3l-1.6 1.6M121.5 197.8l1.5 1.5M122.1 193.3l-1.6 1.6M122.6 193.3l-1.6 1.6M122.7 197.8l1.5 1.5M123.2 193.3l-1.6 1.6M123.7 193.3l-1.6 1.6"/>
<path d="M123.8 197.8l1.5 1.5M124.3 193.3l-1.6 1.6M124.9 193.3l-1.6 1.6M124.9 197.8l1.5 1.5M125.4 193.3l-1.6 1.6M126 193.3l-1.6 1.6M126 197.8l1.5 1.5M126.6 193.3l-1.6 1.6M127.1 193.3l-1.6 1.6M127.2 197.8l1.5 1.5M127.7 193.3l-1.6 1.6M128 193.5l-1.4 1.4"/>
<path d="M128.2 193.9l-1 1M128.3 197.8l1.5 1.5M128.4 194.3l-.6 .6M129.4 193.3l-.3 .3M129.4 197.8l1.5 1.5M129.9 193.3l-1.6 1.6M130.5 193.3l-1.6 1.6M130.5 197.8l1.5 1.5M131 193.3l-1.6 1.6M131.6 193.3l-1.6 1.6M131.6 197.8l1.5 1.5M132.2 193.3l-1.6 1.6"/>
<path d="M132.7 193.3l-1.6 1.6M132.8 197.8l1.5 1.5M133.3 193.3l-1.6 1.6M133.9 193.3l-1.6 1.6M133.9 197.8l1.5 1.5M134.4 193.3l-1.6 1.6M135 193.3l-1.6 1.6M135 197.8l1.5 1.5M135.5 193.3l-1.6 1.6M136.1 193.3l-1.6 1.6M136.1 197.8l1.5 1.5M136.7 193.3l-1.6 1.6"/>
<path d="M137.2 193.3l-1.6 1.6M137.3 197.8l1.5 1.5M137.8 193.3l-1.6 1.6M138.3 193.3l-1.6 1.6M138.4 197.8l2.5 2.5M138.9 193.3l-1.6 1.6M139.5 193.3l-1.6 1.6M139.5 197.8l2.5 2.5M140 193.3l-1.6 1.6M140.6 193.3l-1.6 1.6M140.6 197.8l2.5 2.5M141.1 193.3l-1.6 1.6"/>
<path d="M141.7 193.3l-1.6 1.6M141.8 197.8l2.5 2.5M142.3 193.3l-1.6 1.6M142.8 193.3l-1.6 1.6M142.9 197.8l2 2.1M143.4 193.3l-1.6 1.6M144 193.3l-1.6 1.6M144 197.8l.9 1M144.5 193.3l-1.6 1.6M144.9 194l-.9 .9M144.9 193.4l-1.4 1.5M144.9 194.6l-.3 .3"/>
<path d="M147.5 197.9l2.4 2.4M147.5 199l1.2 1.3M147.9 193.3l-.4 .4M148.4 193.3l-.9 1M148.5 197.8l2.5 2.5M149 193.3l-1.5 1.6M149.6 193.3l-1.6 1.6M149.6 197.8l2.5 2.5M150.1 193.3l-1.6 1.6M150.7 193.3l-1.6 1.6M150.7 197.8l2.5 2.5M151.3 193.3l-1.6 1.6"/>
<path d="M151.8 193.3l-1.6 1.6M151.9 197.8l2.5 2.5M152.4 193.3l-1.6 1.6M152.9 193.3l-1.6 1.6M153 197.8l2.5 2.5M153.5 193.3l-1.6 1.6M154.1 193.3l-1.6 1.6M154.1 197.8l2.5 2.5M154.6 193.3l-1.6 1.6M155.2 193.3l-1.6 1.6M155.2 197.8l2.5 2.5M155.7 193.3l-1.6 1.6"/>
<path d="M155.8 197.3l3 3M155.9 196.2l1.7 1.7M155.9 195.2l1.7 1.6M156.3 193.3l-1.6 1.6M156.8 193.4l-1.5 1.5M156.8 194.5l-.4 .4M156.8 193.9l-1 1M156.8 194.9l.8 .8M158.5 198.8l1.5 1.5M159.6 198.8l1.5 1.5M159.6 197.7l2.6 2.6M159.6 196.5l3.7 3.8"/>
<path d="M159.6 195.4l1.7 1.7M160.2 194.9l1 1M160.8 193.3l-.5 .5M161.4 193.3l-1.1 1.1M161.9 193.3l-1.6 1.6M162 197.8l2.5 2.5M162.5 193.3l-1.6 1.6M163 193.3l-1.6 1.6M163.1 197.8l2.5 2.5M163.6 193.3l-1.6 1.6M164.2 193.3l-1.6 1.6M164.2 197.8l2.5 2.5"/>
<path d="M164.7 193.3l-1.6 1.6M165.3 193.3l-1.6 1.6M165.3 197.8l2.5 2.5M165.8 193.3l-1.6 1.6M166.4 193.3l-1.6 1.6M166.4 197.8l2.5 2.5M167 193.3l-1.6 1.6M167.5 193.3l-1.6 1.6M167.6 197.8l2.5 2.5M168.1 193.3l-1.6 1.6M168.7 193.3l-1.6 1.6M168.7 197.8l2.5 2.5"/>
<path d="M169.2 193.3l-1.6 1.6M169.3 194.3l-.6 .6M169.3 193.8l-1.1 1.1M169.3 194.9h.1M169.3 197.3l2.4 2.4M169.4 196.2l2.2 2.3M169.4 195.2l2.2 2.1M169.5 194.1l2 2.1M169.8 193.3l1.7 1.7M170.9 193.3l.6 .5M173.9 180.8l-2.4 2.4M173.9 181.9l-2.4 2.4"/>
<path d="M173.9 183l-2.4 2.4M174 184l-2.4 2.5M174 185.1l-2.4 2.4M174.1 186.2l-2.5 2.4M174.1 187.3l-2.4 2.4M174.1 188.4l-2.4 2.4M174.2 189.5l-2.4 2.4M174.2 190.5l-2.4 2.5M174.3 191.6l-2.5 2.5M174.3 192.7l-2.4 2.4M174.3 193.8l-2.4 2.4M174.4 194.9l-2.5 2.4"/>
<path d="M174.4 196l-2.4 2.4M174.4 197.1l-2.4 2.4M174.5 198.1l-2.2 2.2M174.5 199.2l-1.1 1.1M67.1 200l-.3 .3M139.7 200.2l.1 .1M147.5 200.2l.1 .1"/>
</g>
<text font-size="6.3" fill="#191924" x="351.1" y="282.4">DM-048-0-0</text>
<text font-size="5.6" fill="#191924" x="350" y="266.8">Duvar Tipi Kutu</text>
<g font-size="4.7">
<text x="106.9" y="22.5">A</text>
<text x="47.2" y="95">B</text>
<text x="193.7" y="95">B</text>
<text x="106.9" y="141.5">A</text>
</g>
<g font-size="4.7" fill="#191924">
<text x="105.2" y="39.1">110</text>
<text x="295.2" y="57.9">1</text>
<text x="133.7" y="69.3">102,9</text>
<text x="270.1" y="74">16,5</text>
<text x="57.4" y="81.3" transform="rotate(-90 57.4 81.3)">76</text>
<text x="150" y="99.6" transform="rotate(-90 150 99.6)">68,9</text>
<text x="272.1" y="128.1">27</text>
<text x="261.5" y="137">KESIT A-A</text>
<text x="87.3" y="159">Pcb Sample</text>
<text x="84.5" y="163.5">(Not Included)</text>
<text x="92.3" y="189" transform="rotate(-90 92.3 189)">21</text>
<text x="116.4" y="189.7" transform="rotate(-90 116.4 189.7)">1,6</text>
<text x="181.5" y="192.3" transform="rotate(-90 181.5 192.3)">29,50</text>
<text x="110.1" y="211">KESIT B-B</text>
<text x="145.2" y="211.6" transform="rotate(-90 145.2 211.6)">2,9</text>
</g>
<text font-size="3.9" x="405.9" y="280.6">A3</text>
<text font-size="3.2" x="373.2" y="252.4">www.altinkaya.com.tr</text>
<g font-size="2.5">
<text x="34.6" y="8.2">1</text>
<text x="84.2" y="8.2">2</text>
<text x="134.2" y="8.2">3</text>
<text x="184.2" y="8.2">4</text>
<text x="237" y="8.2">5</text>
<text x="284.2" y="8.2">6</text>
<text x="334.2" y="8.2">7</text>
<text x="384.2" y="8.2">8</text>
<text x="6.7" y="24.2">A</text>
<text x="411.7" y="24.2">A</text>
<text x="6.7" y="74.2">B</text>
<text x="411.7" y="74.2">B</text>
<text x="6.7" y="124.2">C</text>
<text x="411.7" y="124.2">C</text>
<text x="6.7" y="174.2">D</text>
<text x="411.7" y="174.2">D</text>
<text x="6.7" y="224.2">E</text>
<text x="6.7" y="274.2">F</text>
<text x="34.6" y="290.2">1</text>
<text x="84.2" y="290.2">2</text>
<text x="134.2" y="290.2">3</text>
<text x="184.2" y="290.2">4</text>
<text x="235.1" y="290.2">5</text>
<text x="284.3" y="289.9">6</text>
</g>
<g font-size="2.1">
<text x="397.5" y="239.2">REVISION:</text>
<text x="373.4" y="248.2">CONTACT:</text>
</g>
<text font-size="2.1" fill="#191924" x="372.3" y="290.6">SHEET 1 OF 1</text>
<g font-size="1.8">
<text x="327.4" y="239.2">ARTICLE NO:</text>
<text x="293" y="256">DRAWN</text>
<text x="304" y="256">Dursun Daşdemir</text>
<text x="307.6" y="252.3">NAME</text>
<text x="319.3" y="255.7">16.09.14</text>
<text x="320.3" y="252.3">DATE</text>
<text x="327.4" y="256.9">TITLE:</text>
<text x="293.1" y="263.3">COMMENTS: This drawing is subject to</text>
<text x="293.1" y="260.1">CHECKED</text>
<text x="306.4" y="260.1">Ali Altınışık</text>
<text x="319.4" y="259.4">16.09.14</text>
<text x="293.1" y="265.1">technical modification without prior notice.</text>
<text x="293.1" y="266.9">Typographical and other errors do not</text>
<text x="293.1" y="268.6">justify any claims for damages. All</text>
<text x="293.1" y="270.4">dimensions should be verified using an</text>
<text x="293.1" y="272.2">actual produced part.</text>
<text x="292.8" y="281.3">MATERIAL:</text>
<text x="327.6" y="278.3">DWG NO.</text>
</g>
<g font-size="1.8" fill="#191924">
<text x="294.9" y="289.9">WEIGHT:</text>
<text x="327.6" y="290.3">SCALE:1:1</text>
</g>
<g font-size="1.5">
<text x="261.2" y="265.4">DİKKAT: BU RESİM VE ÜRÜN ÖNCEDEN</text>
<text x="261.2" y="267.5">HABER VERİLMEKSİZİN DEĞİŞTİREBİLİR.</text>
<text x="261.2" y="269.5">RESİM ÇİZİLİRKEN HATASIZ OLMASINA</text>
<text x="261.2" y="271.6">ÇALIŞILMASINA RAĞMEN RESİMDE</text>
<text x="261.2" y="273.7">HATALAR BULUNABİLİR. RESİMDEKİ</text>
<text x="261.2" y="275.7">HATALARDAN DOLAYI OLUŞABİLECEK</text>
<text x="261.2" y="277.8">ZARARLAR İÇİN ALTINKAYA HİÇ BİR</text>
<text x="261.2" y="279.8">SORUMLULUK KABUL ETMEZ. BÜTÜN</text>
<text x="261.2" y="281.9">ÖLÇÜLER KULLANILMADAN ÖNCE</text>
<text x="261.2" y="284">ÜRETİLMİŞ GERÇEK NUMUNEDEN</text>
<text x="261.2" y="286">KONTROL EDİLMELİDİR.</text>
</g>
<g font-size="1.4">
<text x="294.5" y="239.3">PROPRIETARY AND CONFIDENTIAL</text>
<text x="294.7" y="241.2">THE INFORMATION CONTAINED IN THIS</text>
<text x="294.7" y="242.6">DRAWING IS THE SOLE PROPERTY OF</text>
<text x="294.7" y="244">ALTINKAYA ENCLOSURES. ANY</text>
<text x="294.7" y="245.5">REPRODUCTION IN PART OR AS A WHOLE</text>
<text x="294.7" y="246.9">WITHOUT THE WRITTEN PERMISSION OF</text>
<text x="294.7" y="248.3">ALTINKAYA ENCLOSURES IS PROHIBITED.</text>
<text x="339.1" y="252.6">ENCLOSURES FOR ELECTRONICS</text>
</g>
</svg>
